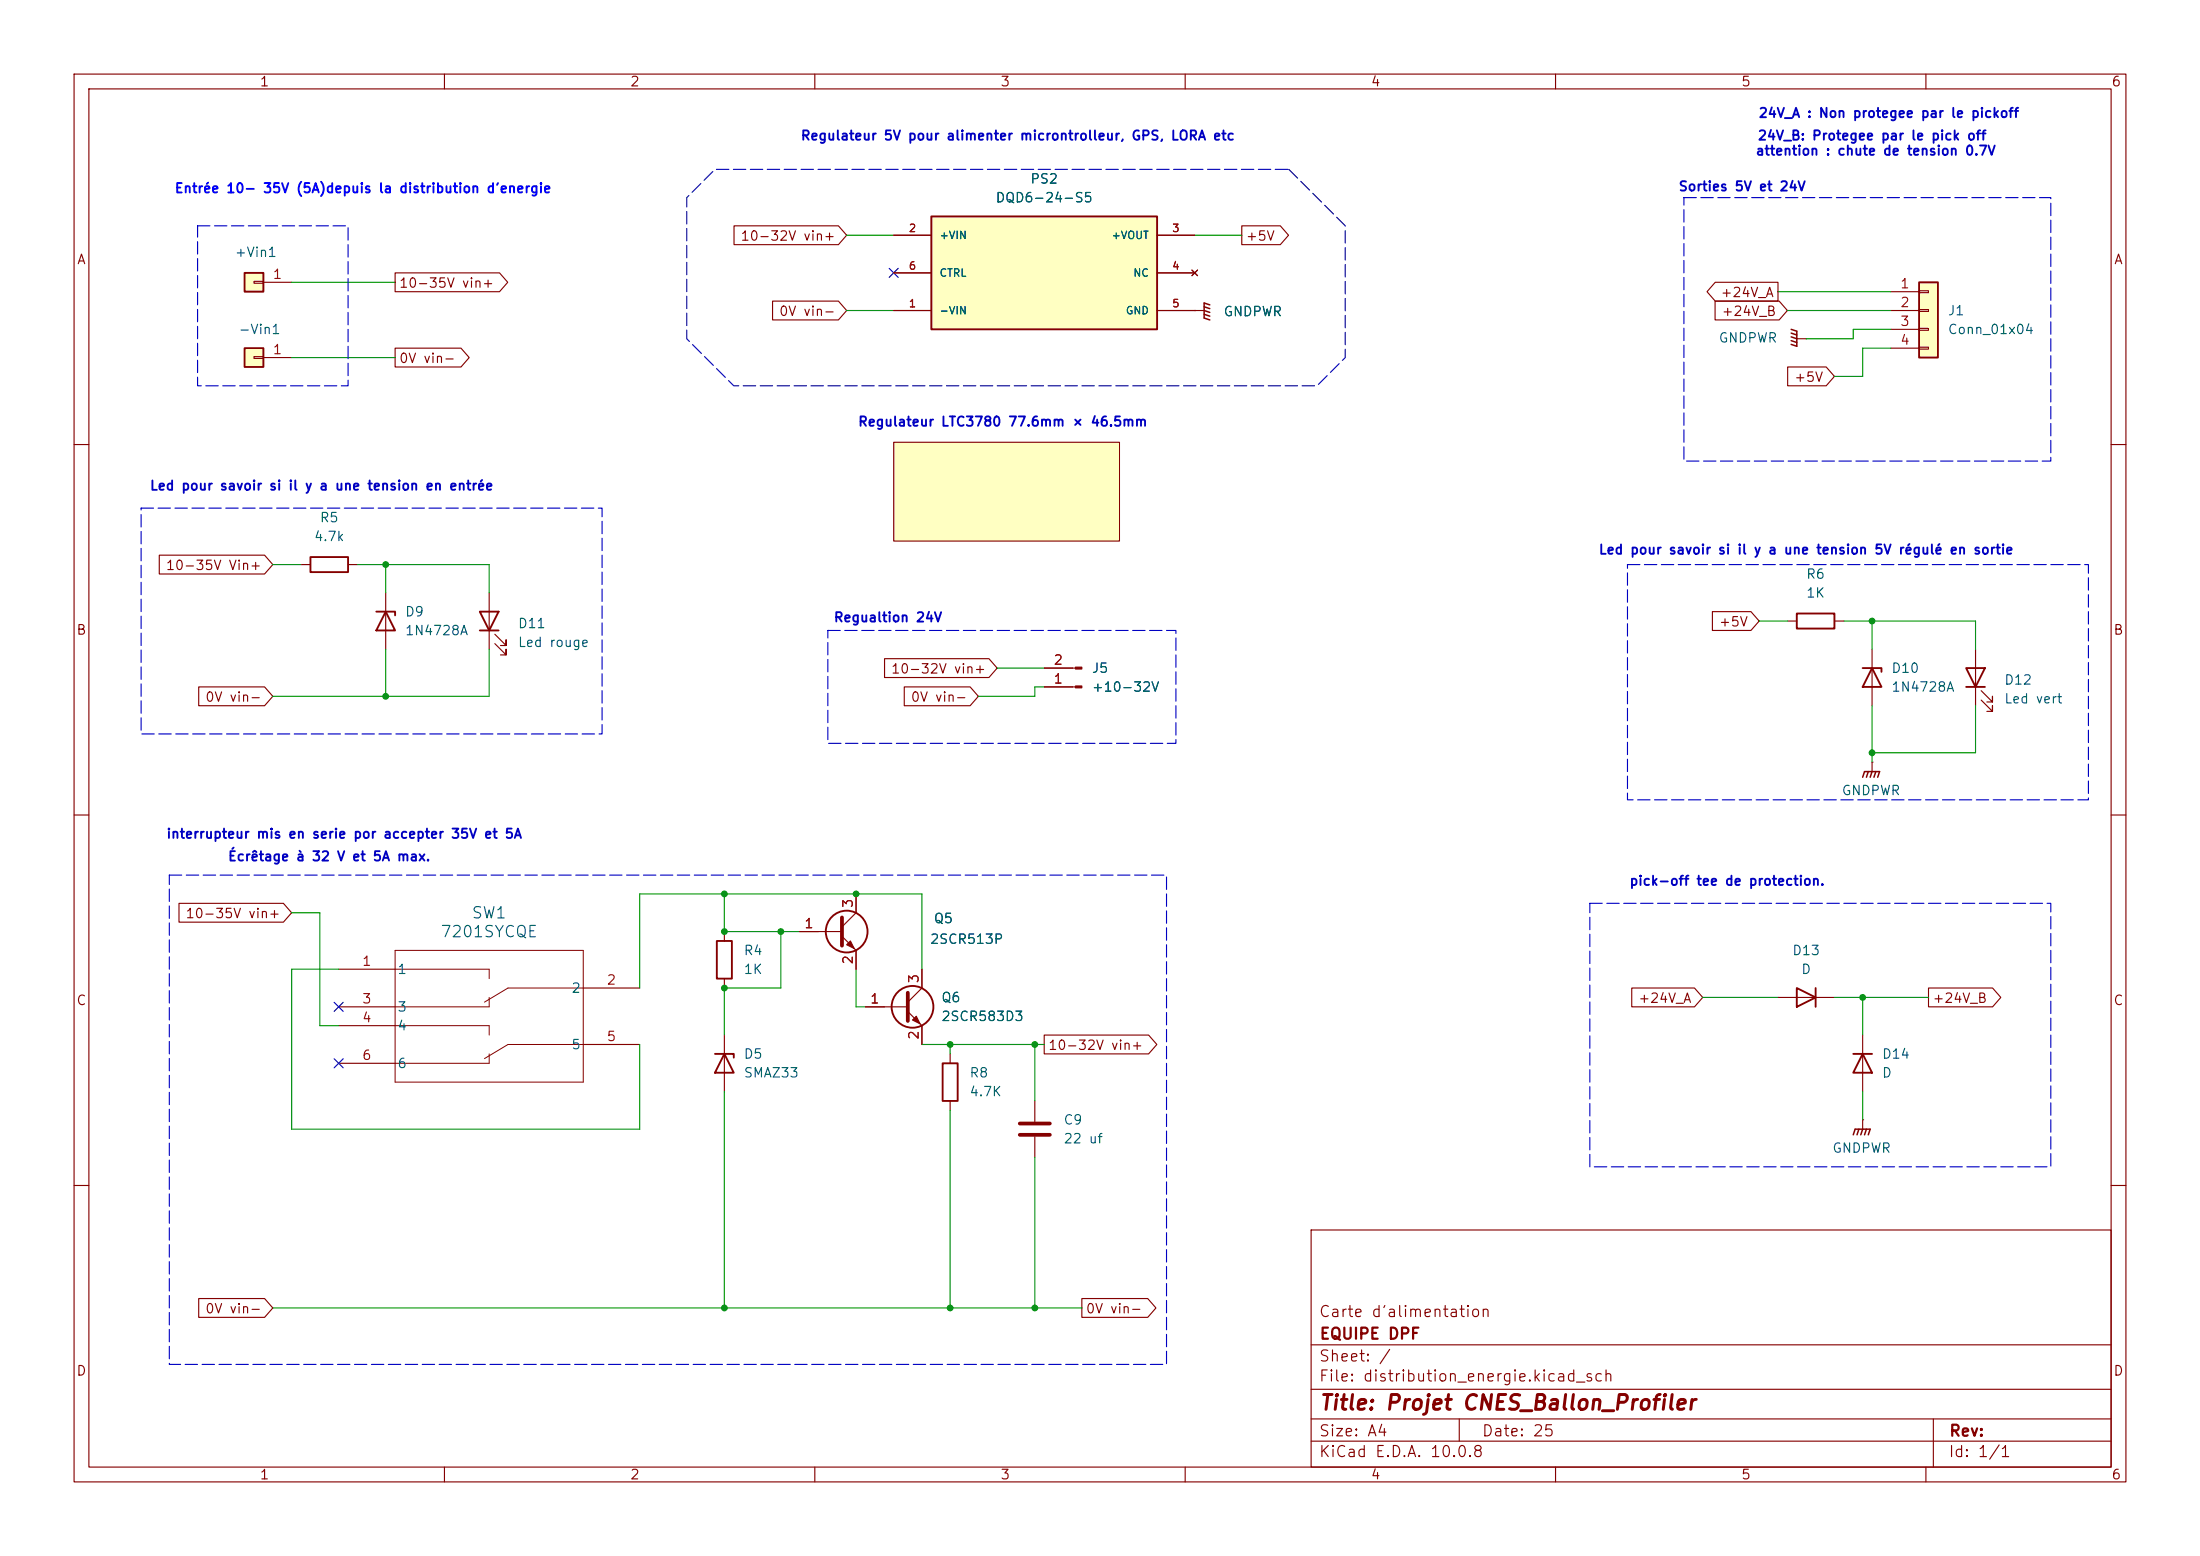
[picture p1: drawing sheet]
<svg xmlns="http://www.w3.org/2000/svg" width="297mm" height="210mm" viewBox="0 0 297 210" stroke-linecap="round" stroke-linejoin="round" font-family="sans-serif">
<g fill="none" stroke="#840000" stroke-width=".15">
<path d="M10 10h277v190h-277zM12 12h273v186h-273zM60 10v2M110 10v2M160 10v2M210 10v2M260 10v2M10 60h2M40.6 76.2h1.3M47 76.2h1.3M285 60h2M52.1 80v7.6"/>
<path d="M66 80v7.6M66.8 86.9l1.5 1.5v-.8v.8h-.7M66.8 85.6l1.5 1.5v-.7v.7h-.7M252.7 87.6v7.7M10 110h2M252.7 102.9h.1M252.7 102.9v1.2M285 110h2M97.8 139.7v7.6M107.9 125.7h5.8M113.7 126.4l1.9 1.9v2.5M115.6 120.7v2.5l-1.9 1.9"/>
<path d="M116.8 135.9h5.8M122.6 136.5l1.9 1.9v2.6M124.5 130.8v2.6l-1.9 1.9M251.5 139.7v7.6M128.3 142.2v1.3M128.3 148.6v1.3M139.7 148.6v2.8M139.7 153.4v2.8M10 160h2M177 166h108v32h-108zM285 160h2M60 198v2"/>
<path d="M110 198v2M160 198v2M177 194.5h108M177 191.5h108M177 187.5h108M177 181.5h108M197 191.5v3M210 198v2M260 198v2M261 191.5v6.5"/>
</g>
<path d="M113.7 123.8v3.8M122.6 134v3.8M137.7 151.6h4M137.7 153.2h4" fill="none" stroke="#840000" stroke-width=".51"/>
<g fill="none" stroke="#840000" stroke-width=".25">
<path d="M41.9 75.2h5.1v2h-5.1zM50.8 82.6h2.5v.5M52.1 82.6l1.2 2.5h-2.5zM64.8 82.6h2.5l-1.3 2.5zM64.8 85.1h2.5M251.5 90.2h2.5v.5M252.7 90.2l1.3 2.5h-2.5zM96.5 142.2h2.6v.5M97.8 142.2l1.3 2.6h-2.6zM127.3 143.5h2v5.1h-2zM250.2 142.2h2.5M251.5 142.2l1.2 2.6h-2.5z"/>
<circle cx="114.3" cy="125.7" r="2.82"/>
<circle cx="123.2" cy="135.9" r="2.82"/>
</g>
<g fill="#840000" stroke="#840000" stroke-width=".15">
<path d="M114.8 127l.5 1-1-.5z"/>
<path d="M123.2 137.7l.5-.5 .5 1z"/>
</g>
<path d="M251.5 104.9l.2-.8h2l-.2 .8M252.2 104.1l-.2 .8M252.7 104.1l-.2 .8M253.2 104.1l-.2 .8" fill="none" stroke="#840000" stroke-width=".2"/>
<path d="M120.6 59.7h30.5v13.3h-30.5z" fill="#ffffc2"/>
<path d="M120.6 59.7h30.5v13.3h-30.5zM141 92.7h4.2M141 90.2h4.2M266.7 87.6v7.7M267.5 94.5l1.5 1.5v-.7v.7h-.8M267.5 93.2l1.5 1.5v-.7v.7h-.8" fill="none" stroke="#840000" stroke-width=".15"/>
<g fill="#840000" stroke="#840000" stroke-width=".15">
<path d="M145.2 92.6h.8v.2h-.8z"/>
<path d="M145.2 90h.8v.3h-.8z"/>
</g>
<path d="M265.4 90.2h2.6l-1.3 2.5zM265.4 92.7h2.6" fill="none" stroke="#840000" stroke-width=".25"/>
<path d="M125.7 29.2h30.5v15.3h-30.5z" fill="#ffffc2"/>
<path d="M125.7 29.2h30.5v15.3h-30.5zM242.6 82.8h5v2h-5zM96.8 127h2v5.1h-2z" fill="none" stroke="#840000" stroke-width=".25"/>
<g fill="none" stroke="#840000" stroke-width=".15">
<path d="M120.6 31.8h5.1M120.6 36.8h5.1M156.2 31.8h5.1M156.2 36.8h5.1M160.9 36.4l.8 .8M161.7 36.4l-.8 .8M120.6 41.9h5.1M156.2 41.9h6.4M161.3 41.9h.1M242.6 45.7h1.2M243.8 45.7h.1M241.3 83.8h1.3"/>
<path d="M247.6 83.8h1.3M97.8 125.7v1.3M97.8 132.1v1.3"/>
</g>
<path d="M162.6 42.4l.7 .3M162.6 41.9l.7 .3M162.6 41.4l.7 .3M163.3 41.1l-.7-.2v2l.7 .3M241.8 44.5l.8 .2v2l-.8-.2M241.8 45l.8 .2M241.8 45.5l.8 .2M241.8 46l.8 .2" fill="none" stroke="#840000" stroke-width=".2"/>
<path d="M33 36.8h2.6v2.6h-2.6z" fill="#ffffc2"/>
<path d="M33 36.8h2.6v2.6h-2.6z" fill="none" stroke="#840000" stroke-width=".25"/>
<path d="M34.3 38h1.3v.2h-1.3zM35.6 38.1h3.8" fill="none" stroke="#840000" stroke-width=".15"/>
<path d="M259.1 38.1h2.5v10.2h-2.5z" fill="#ffffc2"/>
<path d="M259.1 38.1h2.5v10.2h-2.5zM242.6 133.4l2.5 1.2-2.5 1.3zM245.1 133.4v2.5" fill="none" stroke="#840000" stroke-width=".25"/>
<path d="M255.3 39.4h3.8M259.1 39.2h1.2v.3h-1.2zM255.3 41.9h3.8M255.3 44.5h3.8M255.3 47h3.8M259.1 41.8h1.2v.2h-1.2zM259.1 44.3h1.2v.3h-1.2zM259.1 46.9h1.2v.2h-1.2zM240 134.6h7.6M251.5 151.1h.1M251.5 151.1v1.3" fill="none" stroke="#840000" stroke-width=".15"/>
<path d="M250.2 153.2l.2-.8h2.1l-.3 .8M251 152.4l-.3 .8M251.5 152.4l-.3 .8M252 152.4l-.3 .8" fill="none" stroke="#840000" stroke-width=".2"/>
<path d="M33 47h2.6v2.5h-2.6z" fill="#ffffc2"/>
<path d="M33 47h2.6v2.5h-2.6z" fill="none" stroke="#840000" stroke-width=".25"/>
<g fill="none" stroke="#840000" stroke-width=".15">
<path d="M53.3 36.8h14.1l1.1 1.3-1.1 1.3h-14.1zM99.1 30.5h14.1l1.1 1.3-1.1 1.2h-14.1zM120.6 31.8h5.1M120.6 36.8h5.1M156.2 31.8h5.1M156.2 36.8h5.1M160.9 36.4l.8 .8M161.7 36.4l-.8 .8M167.6 30.5h5.2l1.2 1.3-1.2 1.2h-5.2zM231.6 38.1h8.4v2.5h-8.4l-1.2-1.2zM34.3 48.1h1.3v.3h-1.3zM35.6 48.3h3.8"/>
<path d="M53.3 47h8.9l1.1 1.3-1.1 1.2h-8.9zM104.3 40.6h8.9l1.1 1.3-1.1 1.3h-8.9zM120.6 41.9h5.1M156.2 41.9h5.1M161.3 41.9h.1M231.5 40.6h8.7l1.1 1.3-1.1 1.3h-8.7zM241.3 49.5h5.2l1.1 1.3-1.1 1.3h-5.2zM21.5 74.9h14.2l1.1 1.3-1.1 1.3h-14.2zM26.8 92.7h8.9l1.1 1.3-1.1 1.3h-8.9zM119.4 88.9h14.1l1.1 1.3-1.1 1.2h-14.1zM122.1 92.7h8.9l1.1 1.3-1.1 1.3h-8.9zM141 92.7h3.8"/>
<path d="M141 90.2h3.8M231.2 82.5h5.2l1.1 1.3-1.1 1.3h-5.2zM24.2 121.9h14.1l1.1 1.3-1.1 1.3h-14.1zM45.7 130.8h7.6M45.7 135.9h7.6M45.7 138.4h7.6M78.7 133.4h7.7M107.9 125.7h2.6M115.6 120.7v2.5M115.6 128.3v2.5M116.8 135.9h2.6M124.5 130.8v2.6"/>
<path d="M124.5 138.4v2.6M141 139.7h14.1l1.1 1.3-1.1 1.2h-14.1zM220.3 133.3h8.5l1.1 1.3-1.1 1.3h-8.5zM260.3 133.3h8.7l1.1 1.3-1.1 1.3h-8.7zM45.7 143.5h7.6M78.7 141h7.7M26.8 175.3h8.9l1.1 1.2-1.1 1.3h-8.9zM146 175.3h8.9l1.2 1.2-1.2 1.3h-8.9z"/>
</g>
<path d="M53.3 128.3h25.4v17.8h-25.4zM53.3 130.8h12.7v1.3M53.3 138.4h12.7v1.3M66 134.6v1.3h-12.7M78.7 133.4h-10.1l-3.2 1.9M66 142.2v1.3h-12.7M78.7 141h-10.1l-3.2 1.9" fill="none" stroke="#840000" stroke-width=".14"/>
<path d="M174 22.9l7.6 7.6v17.8l-3.8 3.8h-78.7l-6.4-6.4v-19l3.8-3.8h77.5" fill="none" stroke="#000084" stroke-width=".15" stroke-dasharray="1.7 .6"/>
<g fill="none" stroke="#009600" stroke-width=".15">
<path d="M39.4 38.1h13.9M114.3 31.8h6.3M161.3 31.8h6.3M240 39.4h15.3M39.4 48.3h13.9M114.3 41.9h6.3M241.3 41.9h14M255.3 44.5h-5.1v1.2h-6.4M255.3 47h-3.8v3.8h-3.9M36.8 76.2h3.8M48.3 76.2h17.7v3.8M52.1 76.2v3.8"/>
<path d="M52.1 87.6v6.4M66 87.6v6.4h-29.2M134.6 90.2h6.4M141 92.7h-1.3v1.3h-7.6M237.5 83.8h3.8M248.9 83.8h17.8v3.8M252.7 83.8v3.8M252.7 95.3v7.6M266.7 95.3v6.3h-14M39.4 123.2h3.8v15.2h2.5M45.7 130.8h-6.3v21.6h47v-11.4M97.8 120.7v5h10.1"/>
<path d="M105.4 125.7v7.7h-7.6v6.3M115.6 130.8v5.1h1.2M124.5 130.8v-10.1h-38.1v12.7M229.9 134.6h10.1M247.6 134.6h12.7M251.5 134.6v5.1M97.8 147.3v29.2M124.5 141h16.5M128.3 141v1.2M128.3 149.9v26.6M139.7 141v7.6M139.7 156.2v20.3"/>
<path d="M251.5 147.3v3.8M36.8 176.5h109.2"/>
</g>
<path d="M120 36.2l1.3 1.2M121.3 36.2l-1.3 1.2M45.1 135.3l1.2 1.2M46.3 135.3l-1.2 1.2M45.1 142.9l1.2 1.2M46.3 142.9l-1.2 1.2" fill="none" stroke="#000084" stroke-width=".15"/>
<path d="M26.7 30.5h20.3v21.6h-20.3zM227.3 26.7h49.6v35.5h-49.6zM19 68.6h62.3v30.5h-62.3zM219.7 76.2h62.2v31.8h-62.2zM111.8 85.1h46.9v15.2h-46.9zM22.9 118.1h134.6v66.1h-134.6zM214.6 121.9h62.3v35.6h-62.3z" fill="none" stroke="#0000c2" stroke-width=".15" stroke-dasharray="1.7 .6"/>
<g fill="#009600">
<circle cx="52.1" cy="94" r=".46"/>
<circle cx="97.8" cy="133.4" r=".46"/>
<circle cx="97.8" cy="125.7" r=".46"/>
<circle cx="97.8" cy="120.7" r=".46"/>
<circle cx="115.6" cy="120.7" r=".46"/>
<circle cx="52.1" cy="76.2" r=".46"/>
<circle cx="252.7" cy="83.8" r=".46"/>
<circle cx="251.5" cy="134.6" r=".46"/>
<circle cx="252.7" cy="101.6" r=".46"/>
<circle cx="97.8" cy="176.5" r=".46"/>
<circle cx="128.3" cy="176.5" r=".46"/>
<circle cx="105.4" cy="125.7" r=".46"/>
<circle cx="139.7" cy="141" r=".46"/>
<circle cx="128.3" cy="141" r=".46"/>
<circle cx="139.7" cy="176.5" r=".46"/>
</g>
<text font-size="2" fill="#840000" x="178" y="190.8">Title: Projet CNES_Ballon_Profiler</text>
<g font-size="1.5" fill="#006464">
<text x="63.6" y="124.3">SW1</text>
<text x="59.4" y="126.9">7201SYCQE</text>
</g>
<g font-size="1.5" fill="#840000">
<text x="178" y="178.1">Carte d'alimentation</text>
<text x="178" y="184.1">Sheet: /</text>
<text x="178" y="181.1">EQUIPE DPF</text>
<text x="178" y="186.8">File: distribution_energie.kicad_sch</text>
<text x="178" y="197">KiCad E.D.A. 10.0.8</text>
<text x="178" y="194.2">Size: A4</text>
<text x="200" y="194.2">Date: 25</text>
<text x="263" y="197">Id: 1/1</text>
<text x="263" y="194.2">Rev:</text>
</g>
<g font-size="1.3" fill="#840000">
<text x="35" y="12">1</text>
<text x="85" y="12">2</text>
<text x="135" y="12">3</text>
<text x="185" y="12">4</text>
<text x="235" y="12">5</text>
<text x="285" y="12">6</text>
<text x="10.3" y="36">A</text>
<text x="99.9" y="32.8">10-32V vin+</text>
<text x="168.1" y="32.8">+5V</text>
<text x="285.3" y="36">A</text>
<text x="53.8" y="39.2">10-35V vin+</text>
<text x="232.2" y="40.4">+24V_A</text>
<text x="105.1" y="43">0V vin-</text>
<text x="232.3" y="43">+24V_B</text>
<text x="53.8" y="49.3">0V vin-</text>
<text x="242.1" y="51.9">+5V</text>
<text x="22.3" y="77.3">10-35V Vin+</text>
<text x="10.2" y="86">B</text>
<text x="232" y="84.9">+5V</text>
<text x="285.2" y="86">B</text>
<text x="27.6" y="95">0V vin-</text>
<text x="120.2" y="91.2">10-32V vin+</text>
<text x="122.9" y="95">0V vin-</text>
<text x="25" y="124.2">10-35V vin+</text>
<text x="10.2" y="136">C</text>
<text x="221.1" y="135.7">+24V_A</text>
<text x="260.8" y="135.7">+24V_B</text>
<text x="285.2" y="136">C</text>
<text x="141.4" y="142">10-32V vin+</text>
<text x="27.6" y="177.6">0V vin-</text>
<text x="146.5" y="177.6">0V vin-</text>
<text x="10.2" y="186">D</text>
<text x="285.2" y="186">D</text>
<text x="35" y="200">1</text>
<text x="85" y="200">2</text>
<text x="135" y="200">3</text>
<text x="185" y="200">4</text>
<text x="235" y="200">5</text>
<text x="285" y="200">6</text>
</g>
<g font-size="1.3" fill="#0000c2">
<text x="237.3" y="16.2">24V_A : Non protegee par le pickoff</text>
<text x="108" y="19.3">Regulateur 5V pour alimenter microntrolleur, GPS, LORA etc</text>
<text x="236.9" y="21.3">attention : chute de tension 0.7V</text>
<text x="237.2" y="19.2">24V_B: Protegee par le pick off</text>
<text x="226.5" y="26.1">Sorties 5V et 24V</text>
<text x="115.8" y="57.9">Regulateur LTC3780 77.6mm × 46.5mm</text>
<text x="20.1" y="66.5">Led pour savoir si il y a une tension en entrée</text>
<text x="215.7" y="75.1">Led pour savoir si il y a une tension 5V régulé en sortie</text>
<text x="112.5" y="84.3">Regualtion 24V</text>
<text x="22.4" y="113.5">interrupteur mis en serie por accepter 35V et 5A</text>
<text x="30.7" y="116.5">Écrêtage à 32 V et 5A max.</text>
<text x="219.9" y="119.8">pick-off tee de protection.</text>
</g>
<text font-size="1.3" fill="#00f" x="23.5" y="26.4">Entrée 10- 35V (5A)depuis la distribution d'energie</text>
<g font-size="1.3" fill="#006464">
<text x="134.3" y="27.6">DQD6-24-S5</text>
<text x="139" y="25.1">PS2</text>
<text x="31.6" y="35">+Vin1</text>
<text x="32.1" y="45.4">-Vin1</text>
<text x="165.1" y="43">GNDPWR</text>
<text x="231.9" y="46.6">GNDPWR</text>
<text x="262.9" y="42.9">J1</text>
<text x="262.9" y="45.4">Conn_01x04</text>
<text x="43.1" y="70.8">R5</text>
<text x="42.3" y="73.4">4.7k</text>
<text x="54.6" y="83.5">D9</text>
<text x="243.7" y="78.4">R6</text>
<text x="243.7" y="81">1K</text>
<text x="54.6" y="86.1">1N4728A</text>
<text x="69.8" y="85.1">D11</text>
<text x="69.8" y="87.6">Led rouge</text>
<text x="147.3" y="91.1">J5</text>
<text x="147.3" y="93.7">+10-32V</text>
<text x="255.3" y="91.1">D10</text>
<text x="255.3" y="93.7">1N4728A</text>
<text x="270.5" y="92.7">D12</text>
<text x="270.5" y="95.3">Led vert</text>
<text x="248.5" y="107.6">GNDPWR</text>
<text x="126" y="124.9">Q5</text>
<text x="53.6" y="131.8">1</text>
<text x="100.3" y="129.2">R4</text>
<text x="100.3" y="131.8">1K</text>
<text x="125.5" y="127.7">2SCR513P</text>
<text x="241.9" y="129.2">D13</text>
<text x="243.1" y="131.8">D</text>
<text x="53.6" y="136.9">3</text>
<text x="77" y="134.3">2</text>
<text x="127" y="135.6">Q6</text>
<text x="53.6" y="139.4">4</text>
<text x="77" y="141.9">5</text>
<text x="100.3" y="143.2">D5</text>
<text x="127" y="138.1">2SCR583D3</text>
<text x="254" y="143.2">D14</text>
<text x="53.6" y="144.5">6</text>
<text x="100.3" y="145.7">SMAZ33</text>
<text x="130.8" y="145.7">R8</text>
<text x="130.8" y="148.3">4.7K</text>
<text x="254" y="145.7">D</text>
<text x="143.5" y="152.1">C9</text>
<text x="143.5" y="154.6">22 uf</text>
<text x="247.3" y="155.9">GNDPWR</text>
</g>
<g font-size="1.3" fill="#a90000">
<text x="36.7" y="38">1</text>
<text x="256.4" y="39.2">1</text>
<text x="256.4" y="41.8">2</text>
<text x="256.4" y="44.3">3</text>
<text x="256.4" y="46.9">4</text>
<text x="36.7" y="48.1">1</text>
<text x="142.1" y="92.6">1</text>
<text x="142.1" y="90">2</text>
<text x="108.5" y="125.6">1</text>
<text x="115.4" y="122.7" transform="rotate(-90 115.4 122.7)">3</text>
<text x="48.8" y="130.7">1</text>
<text x="115.4" y="130.3" transform="rotate(-90 115.4 130.3)">2</text>
<text x="48.8" y="135.8">3</text>
<text x="81.8" y="133.2">2</text>
<text x="117.4" y="135.8">1</text>
<text x="124.3" y="132.8" transform="rotate(-90 124.3 132.8)">3</text>
<text x="48.8" y="138.3">4</text>
<text x="48.8" y="143.4">6</text>
<text x="81.8" y="140.8">5</text>
<text x="124.3" y="140.4" transform="rotate(-90 124.3 140.4)">2</text>
</g>
<g font-size="1" fill="#a90000">
<text x="122.6" y="31.6">2</text>
<text x="158.2" y="31.6">3</text>
<text x="122.6" y="41.7">1</text>
<text x="122.6" y="36.6">6</text>
<text x="158.2" y="36.6">4</text>
<text x="158.2" y="41.7">5</text>
</g>
<g font-size="1" fill="#006464">
<text x="126.7" y="32.5">+VIN</text>
<text x="150" y="32.5">+VOUT</text>
<text x="126.7" y="37.6">CTRL</text>
<text x="152.9" y="37.6">NC</text>
<text x="126.7" y="42.7">-VIN</text>
<text x="151.9" y="42.7">GND</text>
</g>
</svg>
